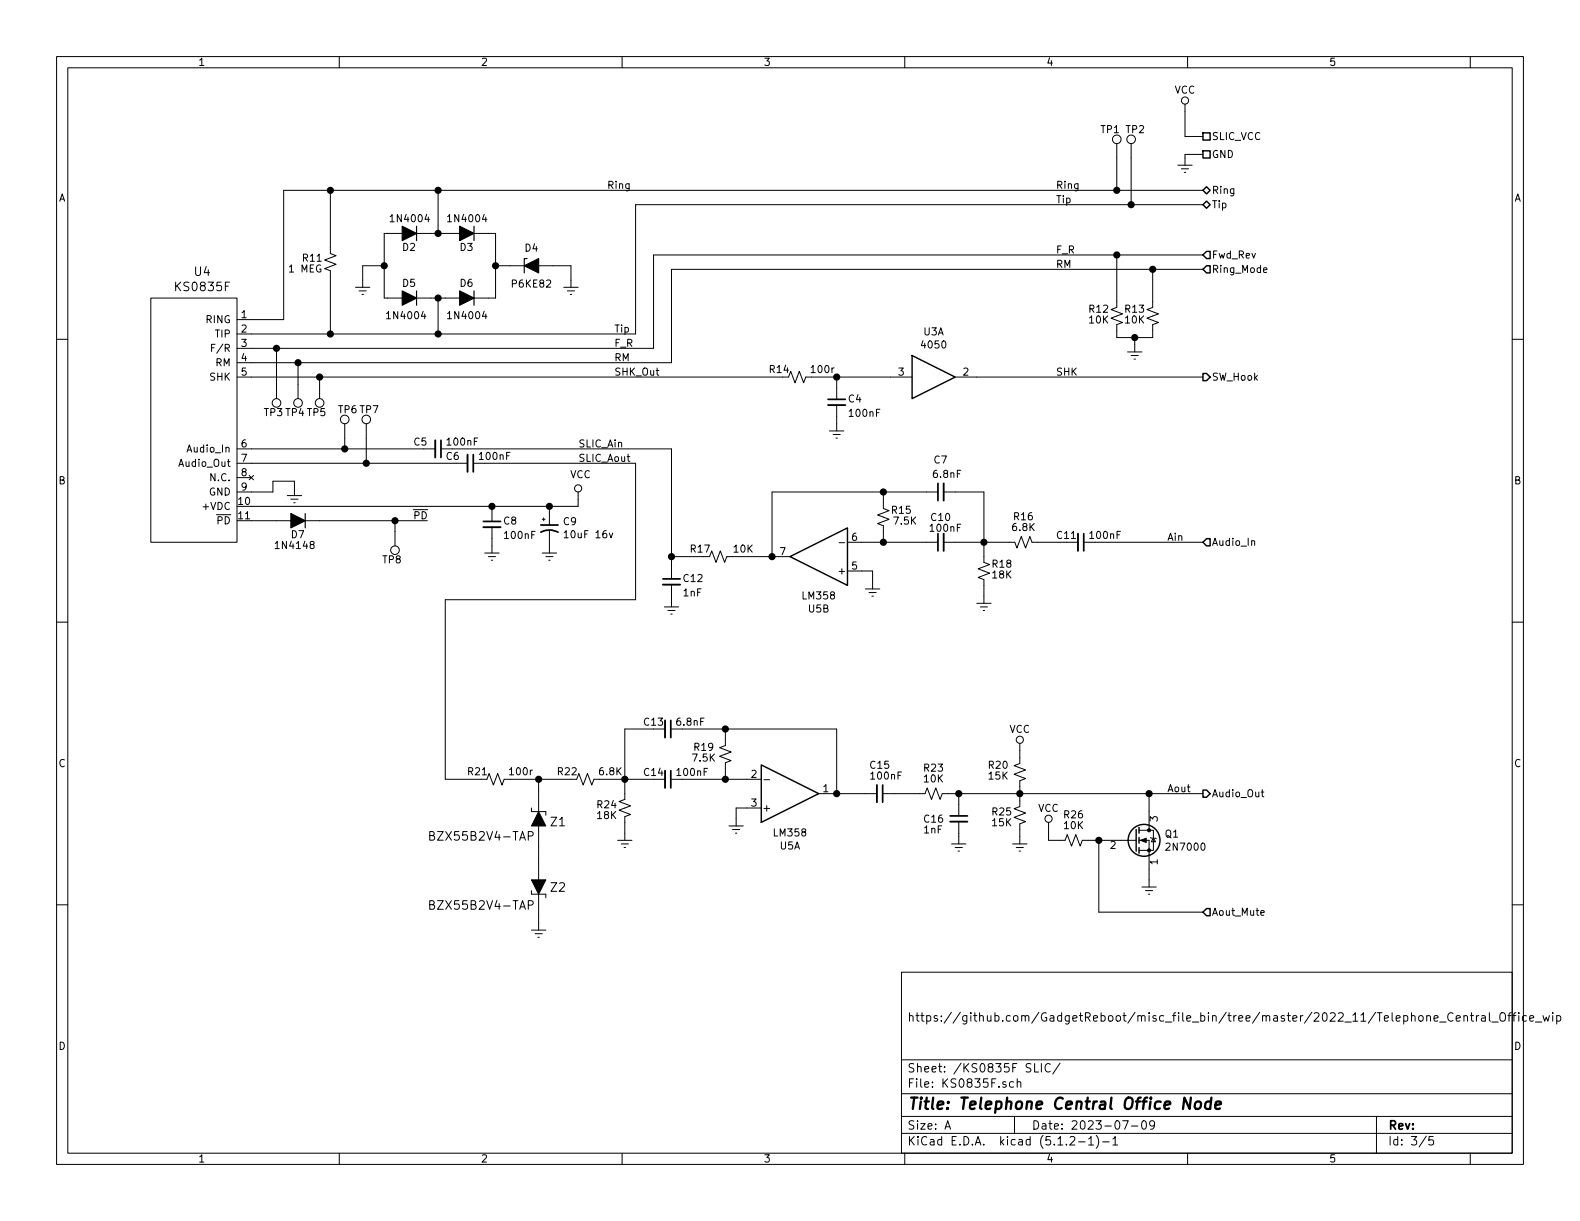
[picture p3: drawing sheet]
<svg xmlns="http://www.w3.org/2000/svg" width="279mm" height="216mm" viewBox="0 0 279 216" stroke-linecap="round" stroke-linejoin="round" font-family="sans-serif">
<g fill="none" stroke="#000" stroke-width=".18">
<path d="M10 10h259.4v195.9h-259.4zM12 12h255.4v191.9h-255.4zM60 10v2M110 10v2M160 10v2M209.5 18.4v5.7h3.2M210 10v2M260 10v2M58.4 33.7v11.1l1 .4-2 .8 2 .7-2 .8 1 .4v11.2M77.5 33.7v7.6M197.5 25.4v8.3M200 25.4v10.8"/>
<path d="M208.3 29.2h2.5M208.9 29.8h1.3M209.4 30.5h.3M212.7 33.7h-162.5v22.8h-8.3M212.7 36.2h-100.3v22.9h-70.5M212.7 27.3h-3.2v1.9M10 60h2M26.7 52.7h15.2v43.2h-15.2zM62.9 50.8h2.5M63.5 51.4h1.3M64 52.1h.3M67.9 41.3h19.7v11.4h-19.7z"/>
<path d="M67.9 47h-3.8v3.8M77.5 52.7v6.4M87.6 47h13.4v3.8M99.7 50.8h2.5M100.3 51.4h1.3M100.8 52.1h.3M197.5 45.1v9.3l-1 .3 2 .8-2 .8 2 .7-1 .4v2.3h6.3v-2.3l1.1-.4-2.1-.7 2.1-.8-2.1-.8 1-.3v-6.8M200.7 59.7v2.5M212.7 45.1h-97.1v16.5h-73.7M212.7 47.6h-94v16.5h-76.8M223.4 47.8l.7-.1-.1-.3-.4-.1-.2 .2 .1 .6h.5M267.4 60h2"/>
<path d="M37.4 61.5h.4M38 60.9h-.6v1.3M41.9 66.7h97.5l.4-1 .8 2 .8-2 .7 2 .4-1h18.8M41.9 79.4h35.1M48.9 61.6v8.9M52.7 64.1v6.4M56.5 66.7v3.8M61 74.9v4.5M64.8 74.9v7M78 79.4h40.7v23M146.7 76.2h2.5M147.3 76.8h1.3"/>
<path d="M147.8 77.5h.3M148 66.7v3.9M148 71.6v4.6M168.9 66.7h43.8M199.4 62.2h2.5M200 62.9h1.3M200.5 63.5h.3M41.9 81.9h40.8M41.9 84.5h2.5M41.9 87h6.4v-1.9h3.8v2.5M44.1 84.1l.7 .7M44.4 92.1h31.2"/>
<path d="M44.8 84.1l-.7 .7M50.8 87.6h2.5M51.4 88.3h1.3M51.9 88.9h.3M69.8 92.1v4.4M83.7 81.9h28.7v24.1h-33.7v31.8h7.4l.4-1 .7 2 .8-2 .8 2 .4-1h12.8l.4-1 .7 2 .8-2 .7 2 .4-1h10.6M85.7 97.8h2.6M86.4 98.4h1.2M86.9 99.1h.2M87 89.5v2.7M87 93.2v4.6M95.9 91.8h.5"/>
<path d="M95.9 97.8h2.5M96.1 91.6v.5M96.5 98.4h1.3M97 99.1h.3M97.2 89.5v3.3M97.2 93.9v3.9M99.8 94.2l.3-.4v1.3M99.8 95.1h.7M102.2 87v2.5h-57.8M107.7 94.3l.4 .8 .3-.8M110.9 80.7h.5M111.1 80.3v1.1l.3 .2"/>
<path d="M118.7 98.4h6.8l.4-1 .7 2 .8-2 .7 2 .4-1h11.2M148.4 96h1M149.9 95.9h16M156.2 87v2.9l1 .4-2 .8 2 .7-2 .8 1 .4v2.9M165.9 87h-29.4v11.4M166.9 95.9h12.6l.3 1 .8-2 .8 2 .7-2 .4 1h8.1M166.9 87h7.1v12.4l1 .4-2 .8 2 .7-2 .8 1 .4v4.2M191.6 95.9h21.1M221.3 95.7l.2-.1 .3 .1 .1 .7M10 110h2M117.5 107.3h2.5M118.1 108h1.3"/>
<path d="M118.6 108.6h.3M118.7 103.4v3.9M149.9 101h4.4v3.1M153 104.1h2.6M153.7 104.8h1.2M154.2 105.4h.2M172.7 106.7h2.6M173.4 107.3h1.2M173.9 108h.2M267.4 110h2M95.2 137.8v5.7M115.6 128.9h-5.1v12.5l-1 .3 2 .8-2 .8 2 .7-1 .4v4.2"/>
<path d="M118.6 128.9h29.4v11.4M118.6 137.8h16M128.3 128.9v2.9l-1 .4 2 .8-2 .7 2 .8-1 .4v2.9M135.1 137.9h1M180.3 131.4v3.6l-1 .4 2.1 .7-2.1 .8 2.1 .8-1.1 .3v4.6l-1 .4 2.1 .8-2.1 .7 2.1 .8-1.1 .4v3.5M223.2 139.6v1.1l.3 .2M10 160h2M76 160l.7-.1 .1-.2-.1-.4h-.7v1.5h.6l.3-.3a.41 .41 0 0 0-.4-.5M76 147.8l.7-.1 .1-.2-.1-.4-.7-.1v1.6h.6l.3-.3a.41 .41 0 0 0-.4-.5M93.4 147.8h.7l.2-.3-.1-.3-.2-.2h-.6v1.6M94 142.9v.6h2.5v.6M94 157.5v.6h2.5v.7"/>
<path d="M95.2 146.1v9.5M95.2 158.1v6.4M109.2 148.6h2.6M109.9 149.2h1.2M110.4 149.9h.2M128.9 146.1h2.5M129.5 146.7h1.3M130 147.3h.3M134.6 142.9h-4.4v3.2M144.8 140.3h10.3M156.1 140.3h7.5l.4-1 .7 2.1 .8-2.1 .7 2.1 .4-1.1h46.1M168.3 149.2h2.5"/>
<path d="M168.9 149.9h1.3M169.4 150.5h.3M169.5 140.3v4M169.5 145.3v3.9M179.1 149.2h2.5M179.7 149.9h1.3M180.2 150.5h.3M185.4 145.4v3.2h2.9l.4-1 .8 2 .7-2 .8 2 .4-1h9.5M194.3 148.6v12.7h18.4M201.4 148.6h1.8v8.2M201.4 146.8h1.8M201.9 156.8h2.6"/>
<path d="M202.6 157.5h1.2M203.1 158.1h.2M203.2 146.8h.8v3.6h-2.6M203.2 140.3v6.5M203.5 148.1l.1 .1h.7l.2 .1M204 148.2l.3 .6h-.7zM223 140.1h.5M267.4 160h2M93.4 160h.7l.2-.2-.1-.4-.2-.1h-.6v1.5M94 164.5h2.5M94.6 165.1h1.3M95.1 165.7h.3"/>
<path d="M159.4 171.9h108v32h-108zM223 161.4l.6-.1-.1-.2-.4-.1-.1 .2v.6h.5M256.9 179.2a.7 .7 0 0 0-.9 .2 .7 .7 0 0 0 .2 1 .55 .55 0 0 0 .7 0M258.9 179.7l.2-.1 .3 .1 .1 .9M258.9 179.6v1M260 179.6h.6M260.2 179.1v1.3l.4 .2M261.1 179.6v1M261.5 179.6l-.4 .3M262 179.7h.6l.1 .9M262.7 179.9l-.5 .1-.2 .2v.3l.2 .1 .5-.1M263.4 179.1v1.3l.2 .2"/>
<path d="M265.4 179.1a.5 .5 0 0 1 .6 0 .5 .5 0 0 1 .2 .5v.5a.5 .5 0 0 1-.5 .5 .5 .5 0 0 1-.5-.5v-.5zM266.6 179.6h.6M267.2 179.1h-.3v.2v1.3M267.5 179.6h.6M268.1 179.1l-.4 .2v1.3M268.6 179.1v.1M268.6 179.6v1M269.9 179.7l-.4-.1-.3 .3 .1 .5 .2 .2 .4-.1M272.8 179.6l.4 1 .2-.7 .3 .7 .3-1M274.6 179.1v.1M274.6 179.6v1M275.3 179.7l.4-.1 .3 .3-.1 .5-.2 .2-.4-.1"/>
<path d="M275.3 179.6v1.5M159.4 197.4h108M159.4 193.4h108M159.4 187.4h108M167.1 199.7l.5-1.5 .5 1.5M167.2 199.2h.8M179.2 191.3h-.4l-.3 .2 .1 .6 .2 .2 .4-.1M179.4 197.4v3M179.9 191.4l.2-.1h.3l.1 1M179.9 190.8v1.5M183 188.1v1.5h.7M184.1 188.1v1.5"/>
<path d="M185.7 188.2a.59 .59 0 0 0-.7 0 .59 .59 0 0 0-.2 .7 .56 .56 0 0 0 .3 .6 .56 .56 0 0 0 .6-.1M187.5 188l-1.3 1.9M198.5 198.2h1l-.6 1.5M200.1 199.1h1.1M202 198.3l.4-.1a.94 .94 0 0 1 0 1.5 .82 .82 0 0 1-.4-1.4zM204.2 198.8l-.3 .3h-.3l-.3-.3v-.3l.2-.3h.4l.2 .1a1.13 1.13 0 0 1-.2 1.3l-.4 .1M243.4 197.4v6.5M253.6 180.1l.7-.2-.1-.2-.4-.1-.2 .2 .1 .7h.5M254.6 180.7h1.1M257.5 180.1l.7-.2v-.2l-.5-.1-.2 .2 .1 .7h.6M263.8 180.7h1.1M270.5 180.1l.7-.2-.1-.2-.4-.1-.2 .2 .1 .7h.5"/>
<path d="M271.5 180.7h1.1M60 203.9v2M110 203.9v2M159.4 200.4h108M160 203.9v2M189.2 201.1l.2-.1h.4l.2 .1 .1 .3-.1 .2-.8 .9h.9M190.7 201.9h1.2M192.5 201.4l.4-.4v1.5M192.5 202.5h.9M193.9 200.8a1.71 1.71 0 0 1 0 2.2M195 201.9h1.1M196.8 201.4l.4-.4v1.5"/>
<path d="M196.8 202.5h.8M210 203.9v2M252.2 200.9l-1.2 1.9M253.4 201h-.7v.7l.2-.2 .5 .1 .1 .2-.1 .5-.2 .2-.5-.2M260 203.9v2"/>
<circle cx="209.5" cy="17.8" r=".63"/>
<circle cx="197.5" cy="24.6" r=".76"/>
<circle cx="200" cy="24.6" r=".76"/>
<circle cx="48.9" cy="71.2" r=".76"/>
<circle cx="52.7" cy="71.2" r=".76"/>
<circle cx="56.5" cy="71.2" r=".76"/>
<circle cx="61" cy="74.2" r=".76"/>
<circle cx="64.8" cy="74.2" r=".76"/>
<circle cx="69.8" cy="97.3" r=".76"/>
<circle cx="102.2" cy="86.4" r=".63"/>
<circle cx="180.3" cy="130.8" r=".63"/>
<circle cx="185.4" cy="144.8" r=".63"/>
</g>
<path d="M210.6 194.1l-.2 2-1-2-.2 2M211.5 194.9a.54 .54 0 0 1 .5-.1 .54 .54 0 0 1 .4 .3l-.1 .6a.56 .56 0 0 1-.5 .4 .56 .56 0 0 1-.5-.4zM214.1 194.8a.68 .68 0 0 0-.9 .3l-.1 .6 .1 .3 .2 .1 .6-.1M214.2 194.1l-.2 2M214.9 195.4l1-.2-.1-.4h-.7l-.2 1 .2 .3 .6-.1" fill="none" stroke="#000" stroke-width=".41"/>
<g fill="none" stroke="#000" stroke-width=".3">
<path d="M78 77.9v3M146.4 70.6h3.1M83.7 80.4v3M85.5 92.2h3M95.6 94.1a3.2 3.2 0 0 1 3.1 0M95.6 92.8h3.1M165.9 85.5v3M165.9 94.4v3M191.6 94.4v3M117.2 102.4h3.1M118.6 127.4v3M118.6 136.3v3"/>
<path d="M156.1 138.8v3.1M168 144.3h3.1"/>
</g>
<path d="M77 77.9v3M146.4 71.6h3.1M82.7 80.4v3M85.5 93.2h3M166.9 85.5v3M166.9 94.4v3M190.6 94.4v3M117.2 103.4h3.1M117.6 127.4v3M117.6 136.3v3M155.1 138.8v3.1M168 145.3h3.1" fill="none" stroke="#000" stroke-width=".33"/>
<g fill="#000" stroke="#000" stroke-width=".25">
<circle cx="58.4" cy="33.7" r=".51"/>
<circle cx="77.5" cy="33.7" r=".51"/>
<circle cx="197.5" cy="33.7" r=".51"/>
<circle cx="200" cy="36.2" r=".51"/>
<circle cx="58.4" cy="59.1" r=".51"/>
<circle cx="67.9" cy="47" r=".51"/>
<circle cx="77.5" cy="59.1" r=".51"/>
<circle cx="77.5" cy="52.7" r=".51"/>
<circle cx="77.5" cy="41.3" r=".51"/>
<circle cx="87.6" cy="47" r=".51"/>
<circle cx="197.5" cy="45.1" r=".51"/>
<circle cx="200.7" cy="59.7" r=".51"/>
<circle cx="203.8" cy="47.6" r=".51"/>
<circle cx="48.9" cy="61.6" r=".51"/>
<circle cx="52.7" cy="64.1" r=".51"/>
<circle cx="56.5" cy="66.7" r=".51"/>
<circle cx="61" cy="79.4" r=".51"/>
<circle cx="148" cy="66.7" r=".51"/>
<circle cx="64.8" cy="81.9" r=".51"/>
<circle cx="69.9" cy="92.1" r=".51"/>
<circle cx="87" cy="89.5" r=".51"/>
<circle cx="97.2" cy="89.5" r=".51"/>
<circle cx="118.7" cy="98.4" r=".51"/>
<circle cx="136.5" cy="98.4" r=".51"/>
<circle cx="156.2" cy="95.9" r=".51"/>
<circle cx="156.2" cy="87" r=".51"/>
<circle cx="174" cy="95.9" r=".51"/>
<circle cx="95.3" cy="137.8" r=".51"/>
<circle cx="110.5" cy="137.8" r=".51"/>
<circle cx="128.3" cy="128.9" r=".51"/>
<circle cx="128.3" cy="137.8" r=".51"/>
<circle cx="148" cy="140.3" r=".51"/>
<circle cx="169.5" cy="140.3" r=".51"/>
<circle cx="180.3" cy="140.3" r=".51"/>
<circle cx="194.3" cy="148.6" r=".51"/>
<circle cx="203.2" cy="140.3" r=".51"/>
</g>
<path d="M73.7 40v2.5M73.7 51.4v2.6M83.8 40v2.5M83.8 51.4v2.6M93.2 45.7h-.5v2.6M54 90.8v2.5" fill="none" stroke="#000" stroke-width=".2"/>
<path d="M71.1 40l2.6 1.3-2.6 1.2zM71.1 51.4l2.6 1.3-2.6 1.3zM81.3 40l2.5 1.3-2.5 1.2zM81.3 51.4l2.5 1.3-2.5 1.3zM92.7 47l2.5-1.3v2.6zM51.4 90.8l2.6 1.3-2.6 1.2z" fill="#000" stroke="#000" stroke-width=".2"/>
<g fill="none" stroke="#000" stroke-width=".25">
<path d="M212.7 33.7l.7-.7 .6 .7-.6 .6zM212.7 36.2l.7-.6 .6 .6-.6 .6zM212.7 23.5h1.3v1.3h-1.3zM212.7 26.7h1.3v1.2h-1.3zM212.7 45.1l.7-.6h.6v1.2h-.6zM213.4 47h.6v1.3h-.6l-.7-.7zM161.3 62.9l7.6 3.8-7.6 3.8zM212.7 66h.7l.6 .7-.6 .6h-.7zM139.7 98.4l10.2-5.1v10.2zM213.4 95.3h.6v1.2h-.6l-.7-.6zM134.6 135.3l10.2 5-10.2 5.1zM212.7 139.7h.7l.6 .6-.6 .7h-.7z"/>
<path d="M200.9 146.7v3.8M201.4 146.3v1M201.4 148.1v1M201.4 149.9v1M213.4 160.7h.6v1.2h-.6l-.7-.6z"/>
<circle cx="202.3" cy="148.6" r="2.82"/>
</g>
<g fill="#000" stroke="#000" stroke-width=".18">
<path d="M95.2 143.5l1.3 2.6h-2.5zM94 155.6h2.5l-1.3 2.5zM201.7 148.6l1-.4v.8z"/>
<circle cx="203.2" cy="146.8" r=".28"/>
<circle cx="203.2" cy="150.4" r=".28"/>
</g>
<text font-size="2.8" x="160.4" y="196.2">Title: Telephone Central Office Node</text>
<g font-size="2.1">
<text x="31.3" y="51.5">KS0835F</text>
<text x="34.4" y="48.8">U4</text>
<text x="76.7" y="148.6">BZX55B2V4-TAP</text>
<text x="97.4" y="146.1">Z1</text>
<text x="76.7" y="160.9">BZX55B2V4-TAP</text>
<text x="97.4" y="157.7">Z2</text>
<text x="160.4" y="180.6">https://github.com/GadgetReboot/misc_file_bin/tree/master/2022_11/Telephone_Central_Office_wip</text>
<text x="160.4" y="189.6">Sheet: /KS0835F SLIC/</text>
<text x="160.4" y="192.3">File: KS0835F.sch</text>
<text x="160.4" y="202.5">KiCad E.D.A. kicad (5.1.2-1)-1</text>
<text x="160.4" y="199.7">Size: A</text>
<text x="182.4" y="199.7">Date: 2023-07-09</text>
<text x="245.4" y="199.7">Rev:</text>
<text x="245.4" y="202.5">Id: 3/5</text>
</g>
<g font-size="1.8">
<text x="35" y="11.6">1</text>
<text x="85" y="11.6">2</text>
<text x="135" y="11.6">3</text>
<text x="185" y="11.6">4</text>
<text x="235" y="11.6">5</text>
<text x="207.7" y="16.6">VCC</text>
<text x="194.7" y="23.5">TP1 TP2</text>
<text x="214.2" y="24.8">SLIC_VCC</text>
<text x="214.2" y="27.9">GND</text>
<text x="10.4" y="35.6">A</text>
<text x="107.3" y="33.4">Ring</text>
<text x="186.7" y="33.4">Ring</text>
<text x="186.7" y="35.9">Tip</text>
<text x="214.2" y="34.3">Ring</text>
<text x="267.8" y="35.6">A</text>
<text x="69.3" y="39.3">1N4004</text>
<text x="79.5" y="39.3">1N4004</text>
<text x="214.2" y="36.8">Tip</text>
<text x="53.6" y="46.3">R11</text>
<text x="71.2" y="44.4">D2</text>
<text x="81.4" y="44.4">D3</text>
<text x="92.9" y="44.5">D4</text>
<text x="186.7" y="44.8">F_R</text>
<text x="186.7" y="47.4">RM</text>
<text x="214.2" y="45.7">Fwd_Rev</text>
<text x="51.2" y="48.2">1 MEG</text>
<text x="71.2" y="50.7">D5</text>
<text x="81.4" y="50.7">D6</text>
<text x="90.7" y="50.9">P6KE82</text>
<text x="214.2" y="48.3">Ring_Mode</text>
<text x="36.5" y="57.2">RING</text>
<text x="38.2" y="59.7">TIP</text>
<text x="42.7" y="56.3">1</text>
<text x="42.7" y="58.8">2</text>
<text x="68.7" y="56.4">1N4004</text>
<text x="79.5" y="56.4">1N4004</text>
<text x="108.6" y="58.8">Tip</text>
<text x="163.3" y="59.3">U3A</text>
<text x="192.7" y="55.3">R12</text>
<text x="192.7" y="57.2">10K</text>
<text x="199" y="55.3">R13</text>
<text x="199" y="57.2">10K</text>
<text x="38" y="62.2">F/R</text>
<text x="38.2" y="64.8">RM</text>
<text x="42.7" y="61.3">3</text>
<text x="42.7" y="63.9">4</text>
<text x="108.6" y="61.3">F_R</text>
<text x="108.6" y="63.9">RM</text>
<text x="136.1" y="66">R14</text>
<text x="143.6" y="66">100r</text>
<text x="163.1" y="61.6">4050</text>
<text x="37.2" y="67.3">SHK</text>
<text x="42.7" y="66.4">5</text>
<text x="108.6" y="66.4">SHK_Out</text>
<text x="150.1" y="71.2">C4</text>
<text x="158.9" y="66.4">3</text>
<text x="170.3" y="66.4">2</text>
<text x="186.7" y="66.4">SHK</text>
<text x="214.2" y="67.3">SW_Hook</text>
<text x="46.7" y="73.6">TP3 TP4 TP5</text>
<text x="59.9" y="73.1">TP6 TP7</text>
<text x="150.3" y="73.7">100nF</text>
<text x="31.9" y="82.5">Audio_Out</text>
<text x="33.3" y="80">Audio_In</text>
<text x="42.7" y="79.1">6</text>
<text x="42.7" y="81.7">7</text>
<text x="73.2" y="78.8">C5</text>
<text x="78.9" y="81.3">C6</text>
<text x="79.2" y="78.8">100nF</text>
<text x="84.9" y="81.3">100nF</text>
<text x="102.2" y="79.1">SLIC_Ain</text>
<text x="102.2" y="81.7">SLIC_Aout</text>
<text x="165.2" y="82">C7</text>
<text x="10.4" y="85.6">B</text>
<text x="37" y="87.6">GND</text>
<text x="37.4" y="85.1">N.C.</text>
<text x="42.2" y="89.3">10</text>
<text x="42.7" y="84.2">8</text>
<text x="42.7" y="86.7">9</text>
<text x="100.8" y="84.6">VCC</text>
<text x="165.2" y="84.5">6.8nF</text>
<text x="267.8" y="85.6">B</text>
<text x="36.1" y="90.2">+VDC</text>
<text x="38.4" y="92.7">PD</text>
<text x="42.2" y="91.8">11</text>
<text x="51.5" y="95.2">D7</text>
<text x="73" y="91.8">PD</text>
<text x="89.1" y="92.8">C8</text>
<text x="89.4" y="95.3">100nF</text>
<text x="99.7" y="92.9">C9</text>
<text x="100.3" y="95.2">10uF 16v</text>
<text x="150.6" y="95.6">6</text>
<text x="157.8" y="90.9">R15</text>
<text x="158.2" y="92.8">7.5K</text>
<text x="164.6" y="94">100nF</text>
<text x="164.7" y="92.1">C10</text>
<text x="179.1" y="93.9">6.8K</text>
<text x="179.3" y="92">R16</text>
<text x="187" y="95.3">C11</text>
<text x="192.9" y="95.3">100nF</text>
<text x="206.4" y="95.6">Ain</text>
<text x="49" y="97.1">1N4148</text>
<text x="67.7" y="99.6">TP8</text>
<text x="122.2" y="97.7">R17</text>
<text x="129.8" y="97.7">10K</text>
<text x="137.9" y="98.2">7</text>
<text x="148.7" y="101.6">+</text>
<text x="150.6" y="100.7">5</text>
<text x="175.5" y="100.4">R18</text>
<text x="214.2" y="96.5">Audio_In</text>
<text x="120.9" y="105.5">1nF</text>
<text x="120.9" y="102.9">C12</text>
<text x="142" y="106">LM358</text>
<text x="175.5" y="102.3">18K</text>
<text x="143" y="108.3">U5B</text>
<text x="113.9" y="128.3">C13</text>
<text x="119.8" y="128.3">6.8nF</text>
<text x="178.5" y="129.6">VCC</text>
<text x="10.4" y="135.6">C</text>
<text x="82.8" y="137.1">R21</text>
<text x="90.3" y="137.1">100r</text>
<text x="98.7" y="137.1">R22</text>
<text x="106.1" y="137.1">6.8K</text>
<text x="113.9" y="137.2">C14</text>
<text x="119.8" y="137.2">100nF</text>
<text x="122.6" y="134.7">7.5K</text>
<text x="122.8" y="132.8">R19</text>
<text x="132.9" y="137.5">2</text>
<text x="153.9" y="135.9">C15</text>
<text x="154.1" y="137.8">100nF</text>
<text x="163.4" y="136.4">R23</text>
<text x="174.9" y="135.9">R20</text>
<text x="174.9" y="137.8">15K</text>
<text x="267.8" y="135.6">C</text>
<text x="105.7" y="142.9">R24</text>
<text x="132.9" y="142.6">3</text>
<text x="134.7" y="143.5">+</text>
<text x="145.6" y="140.1">1</text>
<text x="163.4" y="138.4">10K</text>
<text x="183.6" y="143.6">VCC</text>
<text x="206.4" y="140.1">Aout</text>
<text x="214.2" y="141">Audio_Out</text>
<text x="105.7" y="144.8">18K</text>
<text x="137" y="147.9">LM358</text>
<text x="163.4" y="147.4">1nF</text>
<text x="163.5" y="145.5">C16</text>
<text x="175.5" y="144.2">R25</text>
<text x="175.5" y="146.1">15K</text>
<text x="188.2" y="144.7">R26</text>
<text x="188.2" y="146.6">10K</text>
<text x="204.7" y="145.3" transform="rotate(-90 204.7 145.3)">3</text>
<text x="206.1" y="148.1">Q1</text>
<text x="137.9" y="150.2">U5A</text>
<text x="196.4" y="150.1">2</text>
<text x="204.7" y="152.9" transform="rotate(-90 204.7 152.9)">1</text>
<text x="206.6" y="150.4">2N7000</text>
<text x="214.2" y="161.9">Aout_Mute</text>
<text x="10.4" y="185.6">D</text>
<text x="267.8" y="185.6">D</text>
<text x="35" y="205.5">1</text>
<text x="85" y="205.5">2</text>
<text x="135" y="205.5">3</text>
<text x="185" y="205.5">4</text>
<text x="235" y="205.5">5</text>
</g>
</svg>
